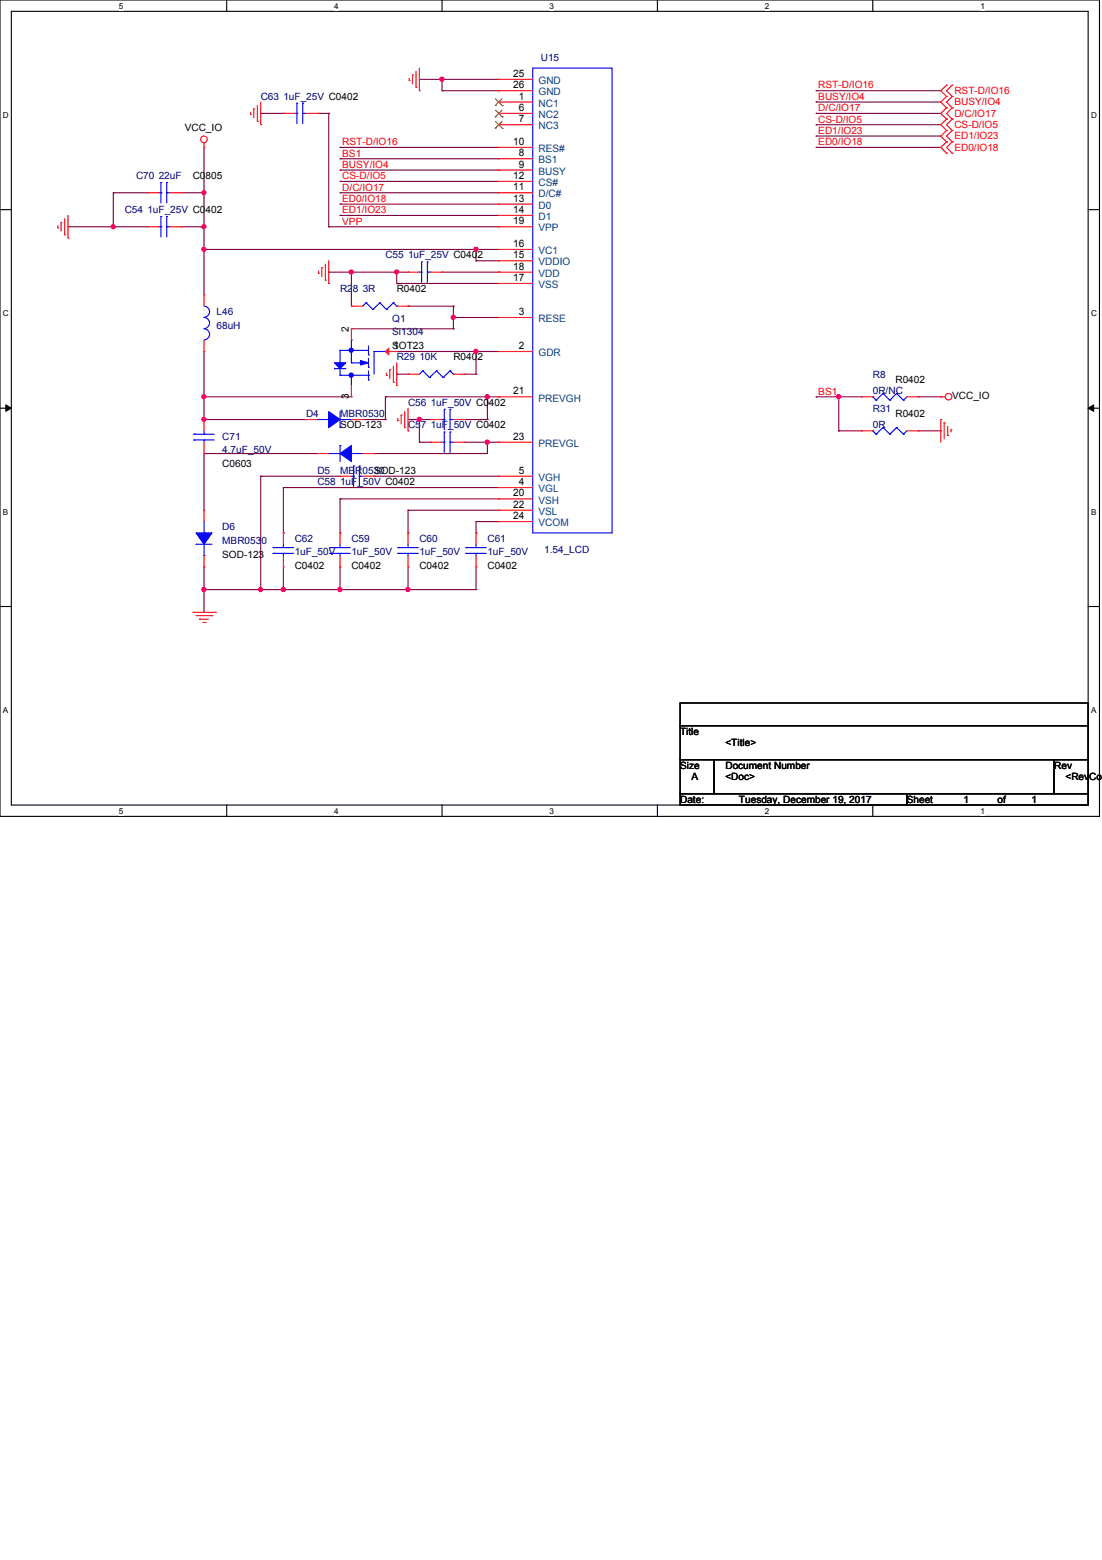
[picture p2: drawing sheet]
<svg xmlns="http://www.w3.org/2000/svg" width="210mm" height="297mm" viewBox="0 0 210 297" stroke-linecap="round" stroke-linejoin="round" font-family="sans-serif">
<path d="M0 0h209.4v155.4h-209.4zM2.2 2.2h205.1v151.1h-205.1z" fill="none" stroke="#000" stroke-width=".21"/>
<g fill="#fff">
<path d="M22.6 .3h.9v1.7h-.9z"/>
<path d="M22.6 153.5h.9v1.8h-.9z"/>
</g>
<path d="M43.2 0v2.2M43.2 153.3v2.1" fill="none" stroke="#000" stroke-width=".21"/>
<g fill="#fff">
<path d="M63.7 .3h.8v1.7h-.8z"/>
<path d="M63.7 153.5h.8v1.8h-.8z"/>
</g>
<path d="M84.2 0v2.2M84.2 153.3v2.1" fill="none" stroke="#000" stroke-width=".21"/>
<g fill="#fff">
<path d="M104.7 .3h.8v1.7h-.8z"/>
<path d="M104.7 153.5h.8v1.8h-.8z"/>
</g>
<path d="M125.2 0v2.2M125.2 153.3v2.1" fill="none" stroke="#000" stroke-width=".21"/>
<g fill="#fff">
<path d="M145.7 .3h.9v1.7h-.9z"/>
<path d="M145.7 153.5h.9v1.8h-.9z"/>
</g>
<path d="M166.2 0v2.2M166.2 153.3v2.1" fill="none" stroke="#000" stroke-width=".21"/>
<g fill="#fff">
<path d="M186.7 .3h.9v1.7h-.9z"/>
<path d="M186.7 153.5h.9v1.8h-.9z"/>
<path d="M.6 21h1.1v1.8h-1.1z"/>
<path d="M207.8 21h1.1v1.8h-1.1z"/>
<path d="M.6 58.8h1.1v1.7h-1.1z"/>
<path d="M207.8 58.8h1.1v1.7h-1.1z"/>
</g>
<path d="M0 39.9h2.2M207.3 39.9h2.1" fill="none" stroke="#000" stroke-width=".21"/>
<g fill="#fff">
<path d="M.6 96.6h1v1.7h-1z"/>
<path d="M207.8 96.6h1v1.7h-1z"/>
</g>
<path d="M0 77.7h2.2M207.3 77.7h2.1" fill="none" stroke="#000" stroke-width=".21"/>
<path d="M1.1 77.1l1.1 .6-1.1 .6zM207.3 77.7l1-.6v1.2z" fill="#000"/>
<path d="M1.1 77.1l1.1 .6-1.1 .6zM207.3 77.7l1-.6v1.2z" fill="none" stroke="#000" stroke-width=".19"/>
<g fill="#fff">
<path d="M.6 134.4h.9v1.7h-.9z"/>
<path d="M207.8 134.4h1v1.7h-1z"/>
</g>
<path d="M0 115.5h2.2M207.3 115.5h2.1" fill="none" stroke="#000" stroke-width=".21"/>
<g fill="none" stroke="#800040" stroke-width=".21">
<path d="M155.4 19.4h.1M155.4 17.3h.1M155.4 19.4h23.8M155.4 17.3h23.8M155.4 28.1h.1M155.4 25.9h.1M155.4 23.7h.1M155.4 21.6h.1M155.4 28.1h23.8M155.4 25.9h23.8M155.4 23.7h23.8M155.4 21.6h23.8"/>
<path d="M38.9 47.5h.1M38.9 47.5h51.8"/>
</g>
<circle cx="90.7" cy="47.5" r=".4" fill="#f0f"/>
<circle cx="90.7" cy="47.5" r=".4" fill="none" stroke="#f0f" stroke-width=".21"/>
<circle cx="38.8" cy="47.5" r=".4" fill="#f0f"/>
<circle cx="38.8" cy="47.5" r=".4" fill="none" stroke="#f0f" stroke-width=".21"/>
<path d="M75.6 51.8h.1M75.6 51.8h2.1M75.6 51.8v2.2M90.7 49.7h.1M90.7 47.5h.1M90.7 49.7h4.3M90.7 47.5v2.2" fill="none" stroke="#800040" stroke-width=".21"/>
<circle cx="75.5" cy="51.8" r=".4" fill="#f0f"/>
<circle cx="75.5" cy="51.8" r=".4" fill="none" stroke="#f0f" stroke-width=".21"/>
<path d="M66.9 51.8h.1M66.9 51.8h8.7" fill="none" stroke="#800040" stroke-width=".21"/>
<circle cx="66.9" cy="51.8" r=".4" fill="#f0f"/>
<circle cx="66.9" cy="51.8" r=".4" fill="none" stroke="#f0f" stroke-width=".21"/>
<path d="M86.4 58.3h.1M86.4 58.3v2.2M86.4 60.5h.1M86.4 60.5h8.6" fill="none" stroke="#800040" stroke-width=".21"/>
<circle cx="86.3" cy="60.4" r=".4" fill="#f0f"/>
<circle cx="86.3" cy="60.4" r=".4" fill="none" stroke="#f0f" stroke-width=".21"/>
<path d="M77.7 58.3h.1M77.7 58.3h8.7M75.6 66.9h15.1M90.7 66.9h.1" fill="none" stroke="#800040" stroke-width=".21"/>
<circle cx="90.7" cy="66.9" r=".4" fill="#f0f"/>
<circle cx="90.7" cy="66.9" r=".4" fill="none" stroke="#f0f" stroke-width=".21"/>
<g fill="none" stroke="#800040" stroke-width=".21">
<path d="M38.9 75.6h.1M38.9 79.9h.1M38.9 75.6h28M38.9 79.9h19.4M38.9 75.6v4.3M69.1 79.9h4.3M73.4 79.9h.1M73.4 75.6h.1M73.4 75.6h19.4M73.4 75.6v4.3M75.6 71.2h.1M75.6 71.2h2.1"/>
<path d="M88.5 71.2h2.2M90.7 71.2h.1M90.7 66.9h.1M90.7 66.9v4.3M90.7 66.9h4.3M92.8 75.6h.1M95 66.9h.1"/>
</g>
<circle cx="38.8" cy="79.9" r=".4" fill="#f0f"/>
<circle cx="38.8" cy="79.9" r=".4" fill="none" stroke="#f0f" stroke-width=".21"/>
<circle cx="38.8" cy="75.5" r=".4" fill="#f0f"/>
<circle cx="38.8" cy="75.5" r=".4" fill="none" stroke="#f0f" stroke-width=".21"/>
<path d="M88.5 84.2h4.3M92.8 84.2h.1" fill="none" stroke="#800040" stroke-width=".21"/>
<circle cx="92.8" cy="84.2" r=".4" fill="#f0f"/>
<circle cx="92.8" cy="84.2" r=".4" fill="none" stroke="#f0f" stroke-width=".21"/>
<path d="M88.5 79.9h4.3M92.8 79.9h.1M92.8 75.6h.1M92.8 75.6v4.3" fill="none" stroke="#800040" stroke-width=".21"/>
<circle cx="92.8" cy="75.5" r=".4" fill="#f0f"/>
<circle cx="92.8" cy="75.5" r=".4" fill="none" stroke="#f0f" stroke-width=".21"/>
<path d="M77.7 79.9h2.2M79.9 79.9h.1M92.8 75.6h2.2M95 75.6h.1" fill="none" stroke="#800040" stroke-width=".21"/>
<circle cx="79.9" cy="79.9" r=".4" fill="#f0f"/>
<circle cx="79.9" cy="79.9" r=".4" fill="none" stroke="#f0f" stroke-width=".21"/>
<g fill="none" stroke="#800040" stroke-width=".21">
<path d="M79.9 79.9h.1M79.9 79.9v4.3M79.9 79.9h2.1M82 79.9h.1M38.9 86.4h.1M38.9 86.4h21.6M38.9 86.4v10.8M49.7 90.7h.1M49.7 90.7h15.1M49.7 90.7v21.6M54 92.8h.1M54 92.8h41"/>
<path d="M54 92.8v8.7M64.8 95v6.5M71.2 90.7h.1M71.2 90.7h23.8M77.7 97.2v4.3M79.9 84.2h.1M79.9 84.2h2.1M90.7 99.3v2.2M49.7 112.3h.1M54 101.5h.1M64.8 101.5h.1M77.7 101.5h.1"/>
<path d="M90.7 101.5h.1"/>
</g>
<circle cx="49.6" cy="112.2" r=".4" fill="#f0f"/>
<circle cx="49.6" cy="112.2" r=".4" fill="none" stroke="#f0f" stroke-width=".21"/>
<path d="M49.7 112.3h.1M49.7 112.3h15.1M54 112.3h.1M54 107.9v4.4M64.8 112.3h.1M64.8 107.9v4.4" fill="none" stroke="#800040" stroke-width=".21"/>
<circle cx="64.7" cy="112.2" r=".4" fill="#f0f"/>
<circle cx="64.7" cy="112.2" r=".4" fill="none" stroke="#f0f" stroke-width=".21"/>
<circle cx="54" cy="112.2" r=".4" fill="#f0f"/>
<circle cx="54" cy="112.2" r=".4" fill="none" stroke="#f0f" stroke-width=".21"/>
<path d="M64.8 112.3h.1M64.8 112.3h25.9M77.7 112.3h.1M77.7 107.9v4.4M90.7 112.3h.1M90.7 107.9v4.4" fill="none" stroke="#800040" stroke-width=".21"/>
<circle cx="77.7" cy="112.2" r=".4" fill="#f0f"/>
<circle cx="77.7" cy="112.2" r=".4" fill="none" stroke="#f0f" stroke-width=".21"/>
<path d="M38.9 112.3h.1M38.9 107.9v4.4M38.9 112.3h10.8M49.7 112.3h.1" fill="none" stroke="#800040" stroke-width=".21"/>
<circle cx="38.8" cy="112.2" r=".4" fill="#f0f"/>
<circle cx="38.8" cy="112.2" r=".4" fill="none" stroke="#f0f" stroke-width=".21"/>
<g fill="none" stroke="#800040" stroke-width=".21">
<path d="M49.7 21.6h4.3M54 21.6h.1M60.5 21.6h2.1M62.6 21.6h.1M62.6 21.6v21.6M62.6 43.2h.1M159.8 75.6h.1M159.8 75.6h4.3M159.8 75.6v6.4M174.9 75.6h4.3M179.2 75.6h.1M159.8 82h.1"/>
<path d="M159.8 82h4.3M38.9 112.3h.1M38.9 112.3v4.3"/>
</g>
<circle cx="159.7" cy="75.5" r=".4" fill="#f0f"/>
<circle cx="159.7" cy="75.5" r=".4" fill="none" stroke="#f0f" stroke-width=".21"/>
<g fill="none" stroke="#800040" stroke-width=".21">
<path d="M79.9 15.1h4.3M84.2 15.1h.1M64.8 38.9h.1M64.8 36.7h.1M64.8 34.5h.1M64.8 32.4h.1M64.8 30.2h.1M64.8 28.1h.1M64.8 38.9h30.2M64.8 36.7h30.2M64.8 34.5h30.2M64.8 32.4h30.2"/>
<path d="M64.8 30.2h30.2M64.8 28.1h30.2M62.6 43.2h32.4M64.8 41h.1M64.8 41h30.2M75.6 54h.1M75.6 54h19.4M84.2 51.8h10.8M90.7 47.5h.1M90.7 47.5h4.3M95 51.8h.1M95 43.2h.1"/>
<path d="M155.4 75.6h.1M155.4 75.6h4.4M64.8 95h.1M64.8 95h30.2M77.7 97.2h.1M77.7 97.2h17.3M90.7 99.3h4.3M95 99.3h.1M174.9 82h4.3M179.2 82h.1"/>
</g>
<circle cx="84.2" cy="15.1" r=".4" fill="#f0f"/>
<circle cx="84.2" cy="15.1" r=".4" fill="none" stroke="#f0f" stroke-width=".21"/>
<path d="M84.2 17.3h.1M84.2 17.3h10.8M95 17.3h.1M95 15.1h.1M95 15.1h-10.8v2.2M38.9 43.2h.1M38.9 43.2v4.3" fill="none" stroke="#800040" stroke-width=".21"/>
<circle cx="38.8" cy="43.2" r=".4" fill="#f0f"/>
<circle cx="38.8" cy="43.2" r=".4" fill="none" stroke="#f0f" stroke-width=".21"/>
<path d="M34.5 36.7h4.4M38.9 36.7h.1M38.9 36.7v6.5M34.5 43.2h4.4M38.9 43.2h.1" fill="none" stroke="#800040" stroke-width=".21"/>
<circle cx="38.8" cy="36.7" r=".4" fill="#f0f"/>
<circle cx="38.8" cy="36.7" r=".4" fill="none" stroke="#f0f" stroke-width=".21"/>
<path d="M21.6 36.7h.1M21.6 36.7h6.5M21.6 36.7v6.5M13 43.2h.1M13 43.2h15.1M21.6 43.2h.1" fill="none" stroke="#800040" stroke-width=".21"/>
<circle cx="21.6" cy="43.2" r=".4" fill="#f0f"/>
<circle cx="21.6" cy="43.2" r=".4" fill="none" stroke="#f0f" stroke-width=".21"/>
<g fill="none" stroke="#800040" stroke-width=".21">
<path d="M38.9 36.7h.1M38.9 28.1v8.6M38.9 47.5h.1M38.9 47.5v8.6M62.6 51.8h.1M62.6 51.8h4.3M66.9 51.8h.1M66.9 51.8v6.5M38.9 75.6h.1M38.9 66.9v8.7M66.9 62.6h19.5M86.4 62.6h.1"/>
<path d="M86.4 60.5h.1M86.4 60.5v2.1M71.2 86.4h.1M92.8 84.2h.1M92.8 84.2v2.2h-21.6M92.8 84.2h2.2M95 84.2h.1"/>
</g>
<g fill="none" stroke="#f00" stroke-width=".21">
<path d="M49.7 19.4v4.3M77.9 15.3h.1M77.9 14.9v.4M78.6 14.3h.1M78.6 14.3v1.7M79.2 16.6h.1M79.2 13.6v3M79.9 17.3h.1M79.9 13v4.3M95 19.4h.1M95 15.1h.1M95 17.3h.1"/>
<path d="M95 19.4h6.5M95 15.1h6.5M95 17.3h6.5M180.3 16.2h.1M180.3 18.4h.1M180.3 16.2l-1.1 1.1 1.1 1.1M180.3 18.4l-1.1 1 1.1 1.1M181.4 18.4h.1M181.4 16.2h.1M181.4 16.2l-1.1 1.1 1.1 1.1M181.4 18.4l-1.1 1 1.1 1.1M38.9 28.1h.1"/>
<path d="M38.9 27.2v.9M47.7 21.8h.1M47.7 21.4v.4M48.3 20.7h.1M48.3 20.7v1.7M49 23.1h.1M49 20.1v3M49.7 23.7h.1M95 21.6h.1M95 23.7h.1M95 28.1h.1M95 30.2h.1"/>
<path d="M95 32.4h.1M95 34.5h.1M95 36.7h.1M95 38.9h.1M95 21.6h6.5M95 23.7h6.5M95 28.1h6.5M95 30.2h6.5M95 32.4h6.5M95 34.5h6.5M95 36.7h6.5M95 38.9h6.5"/>
<path d="M180.3 20.5h.1M180.3 22.7h.1M180.3 24.8h.1M180.3 27h.1M180.3 29.2h.1M180.3 20.5l-1.1 1.1 1.1 1.1M180.3 22.7l-1.1 1 1.1 1.1M180.3 24.8l-1.1 1.1 1.1 1.1M180.3 27l-1.1 1.1 1.1 1.1M181.4 20.5h.1M181.4 22.7h.1M181.4 24.8h.1"/>
<path d="M181.4 27h.1M181.4 29.2h.1M181.4 20.5l-1.1 1.1 1.1 1.1M181.4 22.7l-1.1 1 1.1 1.1M181.4 24.8l-1.1 1.1 1.1 1.1M181.4 27l-1.1 1.1 1.1 1.1M11 43.4h.1M11 43v.4M11.6 42.3h.1M11.6 42.3v1.7M12.3 44.7h.1M12.3 41.7v3"/>
<path d="M13 45.3h.1M13 41v4.3M60.7 52h.1M60.7 51.6v.4M61.3 51h.1M61.3 51v1.7M62 53.3h.1M62 50.3v3M62.6 54h.1M62.6 49.7v4.3M95 41h.1M95 43.2h.1"/>
<path d="M95 47.5h.1M95 49.7h.1M95 51.8h.1M95 54h.1M95 41h6.5M95 43.2h6.5M95 47.5h6.5M95 49.7h6.5M95 51.8h6.5M95 54h6.5M73.6 71.5h.1M73.6 71v.5"/>
<path d="M74.3 70.4h.1M74.3 70.4v1.7M74.9 72.8h.1M74.9 69.7v3.1M75.6 73.4h.1M75.6 69.1v4.3M75.8 79.7v.4M76.4 79h.1M76.4 79v1.7M77.1 78.4v3M77.7 77.7v4.3M95 60.5h.1"/>
<path d="M95 66.9h.1M95 75.6h.1M95 75.6h6.5M95 60.5h6.5M95 66.9h6.5M164.1 75.6h.1M164.1 75.6h2.1M172.7 75.6h2.2M174.9 75.6h.1M179.2 79.9h.1M179.2 75.6h.1M179.2 79.9v4.3"/>
<path d="M179.2 75.6h.8M75.8 80.1h.1M77.1 81.4h.1M77.7 82h.1M95 84.2h.1M95 90.7h.1M95 92.8h.1M95 95h.1M95 97.2h.1M95 99.3h.1M95 84.2h6.5M95 90.7h6.5"/>
<path d="M95 92.8h6.5M95 95h6.5M95 97.2h6.5M95 99.3h6.5M179.8 80.5h.1M179.8 80.5v3.1M180.5 82.9h.1M180.5 81.2v1.7M181.1 81.8h.1M181.1 81.8v.5M36.7 116.6h4.3M37.3 117.2h3.1"/>
<path d="M38 117.9h.1M38 117.9h1.7M38.7 118.5h.4M39.1 118.5h.1M40.4 117.2h.1M41 116.6h.1M90.7 107.9h.1M90.7 101.5h.1M90.7 101.5v2.1M90.7 105.8v2.1"/>
<circle cx="38.8" cy="26.5" r=".63"/>
<circle cx="180.7" cy="75.5" r=".63"/>
</g>
<path d="M129.5 133.9h77.8v4.3h-77.8zM129.5 138.2h77.8v6.5h-77.8zM129.5 144.7h6.5v6.4h-6.5zM129.5 151.1h43.2v2.2h-43.2zM136 144.7h64.8v6.4h-64.8zM172.7 151.1h34.6v2.2h-34.6zM200.8 144.7h6.5v6.4h-6.5z" fill="none" stroke="#000" stroke-width=".21"/>
<g fill="none" stroke="#00f" stroke-width=".21">
<path d="M101.5 13h15.1v88.5h-15.1zM166.2 75.6h.1M166.2 75.6l.7 .6M166.9 76.2h.1M168.2 74.9h.1M168.2 74.9l1.3 1.3M168.2 74.9l-1.3 1.3M169.5 76.2h.1M170.8 74.9h.1M170.8 74.9l1.3 1.3M170.8 74.9l-1.3 1.3M172.1 76.2h.1"/>
<path d="M172.7 75.6l-.6 .6M62.6 86.4h.1M62.6 86.4h2.2M64.8 84.8h.1M64.8 84.8v3.1M66.9 86.4h.1M66.9 86.4h2.2M88.7 104.3h.1M88.7 105.4h.1M88.7 104.3h3.9M88.7 105.4h3.9M90.7 105.4h.1"/>
<path d="M90.7 104.3h.1M90.7 103.6v.7M90.7 105.4v.4"/>
</g>
<path d="M94.4 18.8l1.3 1.3M95.6 18.8l-1.3 1.3M94.3 20.1h.1M94.3 22.3h.1M94.3 24.4h.1M94.4 21l1.3 1.3M94.4 23.1l1.3 1.3M95.6 21l-1.3 1.3M95.6 23.1l-1.3 1.3M95.7 20.1h.1M95.7 22.3h.1M95.7 24.4h.1" fill="none" stroke="#804000" stroke-width=".19"/>
<path d="M64.8 86.4l2.1-1.6v3.1z" fill-rule="evenodd" fill="#00f"/>
<path d="M38.9 99.3v2.2M64.8 86.4l2.1-1.6v3.1zM37.3 103.6h.1M37.3 103.6h3.1M38.9 101.5h.1M38.9 105.8h.1M38.9 103.6v2.2" fill="none" stroke="#00f" stroke-width=".21"/>
<path d="M60.5 86.4h.1M60.5 86.4h2.1M69.1 86.4h2.1M71.2 86.4h.1" fill="none" stroke="#f00" stroke-width=".21"/>
<path d="M37.3 101.5h3.1l-1.5 2.1z" fill-rule="evenodd" fill="#00f"/>
<g fill="none" stroke="#00f" stroke-width=".21">
<path d="M38.9 58.3a1.06 1.06 0 0 1 1 1.1 1.06 1.06 0 0 1-1 1M69.7 57.7h.1M69.7 57.7l-.6 .6M69.7 57.7l1.3 1.2M71 58.9h.1M72.3 57.7h.1M72.3 57.7l-1.3 1.2M72.3 57.7l1.3 1.2M73.6 58.9h.1M74.9 57.7h.1M74.9 57.7l-1.3 1.2M74.9 57.7l.7 .6"/>
<path d="M75.6 58.3h.1M38.9 62.6a1.06 1.06 0 0 1 1 1.1 1.06 1.06 0 0 1-1 1M38.9 60.5a1.06 1.06 0 0 1 1 1 1.06 1.06 0 0 1-1 1.1M60.5 79.9h2.1M62.6 79.9h.1M64.8 78.4v3M64.8 79.9h2.1M66.9 79.9h.1M80.5 70.6h.1M80.5 70.6l-.6 .6M80.5 70.6l1.3 1.3M81.8 71.9h.1"/>
<path d="M83.1 70.6h.1M83.1 70.6l-1.3 1.3M83.1 70.6l1.3 1.3M84.2 79.9h.4M84.4 71.9h.1M84.6 79.9h.1M84.6 77.9h.1M84.6 77.9v3.9M85.7 77.9h.1M85.7 79.9h.1M85.7 70.6h.1M85.7 79.9h.7"/>
<path d="M85.7 77.9v3.9M85.7 70.6l-1.3 1.3M85.7 70.6l.7 .6M86.4 71.2h.1M36.9 82.7h.1M36.9 83.8h.1M36.9 82.7h3.9M36.9 83.8h3.9M38.9 83.8h.1M38.9 82.7h.1M38.9 82v.7M38.9 83.8v.4"/>
<path d="M64.8 81.4h.1M66.9 90.7h.5M67.4 90.7h.1M67.4 88.7h.1M67.4 88.7v3.9M68.5 88.7h.1M68.5 90.7h.1M68.5 90.7h.6M68.5 88.7v3.9M166.2 82h.1M166.2 82l.7 .7M166.9 82.7h.1"/>
<path d="M168.2 81.4h.1M168.2 81.4l1.3 1.3M168.2 81.4l-1.3 1.3M169.5 82.7h.1M170.8 81.4h.1M170.8 81.4l1.3 1.3M170.8 81.4l-1.3 1.3M172.1 82.7h.1M172.7 82l-.6 .7M37.3 101.5h3.1l-1.5 2.1zM52 104.3h.1M52 105.4h.1"/>
<path d="M52 104.3h3.9M52 105.4h3.9M54 105.4h.1M54 104.3h.1M54 103.6v.7M54 105.4v.4M62.8 104.3h.1M62.8 105.4h.1M62.8 104.3h3.9M62.8 105.4h3.9M64.8 105.4h.1M64.8 104.3h.1"/>
<path d="M64.8 103.6v.7M64.8 105.4v.4"/>
</g>
<g fill="none" stroke="#f00" stroke-width=".21">
<path d="M38.9 56.1h.1M38.9 56.1v2.2M66.9 58.3h.1M66.9 58.3h2.2M75.6 58.3h2.1M77.7 58.3h.1M38.9 66.9h.1M38.9 79.9h.1M38.9 64.8v2.1M38.9 79.9v2.1M77.7 71.2h.1M77.7 71.2h2.2"/>
<path d="M82 79.9h.1M82 79.9h2.2M86.4 79.9h2.1M86.4 71.2h2.1M88.5 79.9h.1M88.5 71.2h.1M38.9 97.2h.1M38.9 86.4h.1M38.9 84.2v2.2M38.9 97.2v2.1M64.8 90.7h.1M64.8 90.7h2.1"/>
<path d="M69.1 90.7h2.1M71.2 90.7h.1M164.1 82h.1M164.1 82h2.1M172.7 82h2.2M174.9 82h.1M38.9 107.9h.1M38.9 105.8v2.1M54 107.9h.1M54 101.5h.1M54 101.5v2.1M54 105.8v2.1"/>
<path d="M64.8 107.9h.1M64.8 101.5h.1M64.8 101.5v2.1M64.8 105.8v2.1"/>
</g>
<path d="M62.6 78.4l2.2 1.5-2.2 1.5z" fill-rule="evenodd" fill="#00f"/>
<path d="M30.2 36.7h.4M30.6 36.7h.1M30.6 34.8h.1M30.6 34.8v3.9M31.7 34.8h.1M31.7 36.7h.1M31.7 36.7h.7M31.7 34.8v3.9M62.6 78.4l2.2 1.5-2.2 1.5z" fill="none" stroke="#00f" stroke-width=".21"/>
<path d="M28.1 36.7h.1M28.1 36.7h2.1M32.4 36.7h2.1M34.5 36.7h.1M58.3 79.9h.1M58.3 79.9h2.2M66.9 79.9h2.2M69.1 79.9h.1" fill="none" stroke="#f00" stroke-width=".21"/>
<path d="M63.7 69.1h2.2l-1.1 1.1z" fill="#00f"/>
<g fill="none" stroke="#00f" stroke-width=".21">
<path d="M63.7 69.1h2.2l-1.1 1.1zM63.7 70.2h.1M63.7 70.2h2.2M64.8 66.7h.1M64.8 69.1h.1M64.8 71.5h.1M64.8 66.7h5.4M64.8 66.7v2.4M64.8 70.2v1.3M64.8 71.5h5.4M66.9 71.5h.1M66.9 69.1h.1"/>
<path d="M66.9 64.8h.1M66.9 64.8v4.3M66.9 71.5v1.9M66.9 69.1h2.2M70.2 67.6h.1M70.2 69.9h.1M70.2 72.3h.1M70.2 71.5h.1M70.2 65.9v1.7M70.2 68.2v1.7M70.2 70.6v1.7M71.2 66.9h.1"/>
<path d="M71.2 66.9v4.3M71.2 66.9h2.2M73.4 66.9h.1"/>
</g>
<path d="M68.7 68.7l1.5 .4-1.5 .4z" fill="#00f"/>
<path d="M68.7 68.7l1.5 .4-1.5 .4z" fill="none" stroke="#00f" stroke-width=".21"/>
<circle cx="66.9" cy="71.4" r=".4" fill="#00f"/>
<circle cx="66.9" cy="71.4" r=".4" fill="none" stroke="#00f" stroke-width=".21"/>
<circle cx="66.9" cy="66.7" r=".4" fill="#00f"/>
<circle cx="66.9" cy="66.7" r=".4" fill="none" stroke="#00f" stroke-width=".21"/>
<path d="M66.9 75.6h.1M66.9 73.4v2.2" fill="none" stroke="#f00" stroke-width=".21"/>
<path d="M73.4 66.9l.6-.6v1.3z" fill="#f00"/>
<g fill="none" stroke="#f00" stroke-width=".21">
<path d="M54 21.6h.1M54 21.6h2.1M58.3 21.6h2.2M60.5 21.6h.1M28.1 43.2h.1M28.1 43.2h2.1M32.4 43.2h2.1M34.5 43.2h.1M77.7 51.8h.1M77.7 51.8h2.2M82 51.8h2.2M84.2 51.8h.1"/>
<path d="M66.9 62.6h.1M66.9 62.6v2.2M73.4 66.9l.6-.6v1.3zM73.4 66.9h2.2M75.6 66.9h.1M82 84.2h.1M82 84.2h2.2M86.4 84.2h2.1M88.5 84.2h.1M77.7 107.9h.1M77.7 101.5h.1M77.7 101.5v2.1"/>
<path d="M77.7 105.8v2.1"/>
</g>
<g fill="none" stroke="#00f" stroke-width=".21">
<path d="M56.6 19.6h.1M56.6 19.6v3.9M57.7 19.6h.1M57.7 19.6v3.9M56.1 21.6h.5M56.6 21.6h.1M57.7 21.6h.1M57.7 21.6h.6M30.2 43.2h.4M30.6 43.2h.1M30.6 41.2h.1M30.6 41.2v3.9"/>
<path d="M31.7 41.2h.1M31.7 43.2h.1M31.7 43.2h.7M31.7 41.2v3.9M79.9 51.8h.4M80.3 51.8h.1M80.3 49.9h.1M80.3 49.9v3.9M81.4 49.9h.1M81.4 51.8h.1M81.4 51.8h.6M81.4 49.9v3.9"/>
<path d="M84.2 84.2h.4M84.6 84.2h.1M84.6 82.3h.1M84.6 82.3v3.8M85.7 82.3h.1M85.7 84.2h.1M85.7 84.2h.7M85.7 82.3v3.8M75.8 104.3h.1M75.8 105.4h.1M75.8 104.3h3.9M75.8 105.4h3.9"/>
<path d="M77.7 105.4h.1M77.7 104.3h.1M77.7 103.6v.7M77.7 105.4v.4"/>
</g>
<circle cx="90.7" cy="47.5" r=".4" fill="#f0f"/>
<circle cx="90.7" cy="47.5" r=".4" fill="none" stroke="#f0f" stroke-width=".21"/>
<circle cx="38.8" cy="47.5" r=".4" fill="#f0f"/>
<circle cx="38.8" cy="47.5" r=".4" fill="none" stroke="#f0f" stroke-width=".21"/>
<circle cx="75.5" cy="51.8" r=".4" fill="#f0f"/>
<circle cx="75.5" cy="51.8" r=".4" fill="none" stroke="#f0f" stroke-width=".21"/>
<circle cx="66.9" cy="51.8" r=".4" fill="#f0f"/>
<circle cx="66.9" cy="51.8" r=".4" fill="none" stroke="#f0f" stroke-width=".21"/>
<circle cx="86.3" cy="60.4" r=".4" fill="#f0f"/>
<circle cx="86.3" cy="60.4" r=".4" fill="none" stroke="#f0f" stroke-width=".21"/>
<circle cx="90.7" cy="66.9" r=".4" fill="#f0f"/>
<circle cx="90.7" cy="66.9" r=".4" fill="none" stroke="#f0f" stroke-width=".21"/>
<circle cx="38.8" cy="79.9" r=".4" fill="#f0f"/>
<circle cx="38.8" cy="79.9" r=".4" fill="none" stroke="#f0f" stroke-width=".21"/>
<circle cx="38.8" cy="75.5" r=".4" fill="#f0f"/>
<circle cx="38.8" cy="75.5" r=".4" fill="none" stroke="#f0f" stroke-width=".21"/>
<circle cx="92.8" cy="84.2" r=".4" fill="#f0f"/>
<circle cx="92.8" cy="84.2" r=".4" fill="none" stroke="#f0f" stroke-width=".21"/>
<circle cx="92.8" cy="75.5" r=".4" fill="#f0f"/>
<circle cx="92.8" cy="75.5" r=".4" fill="none" stroke="#f0f" stroke-width=".21"/>
<circle cx="79.9" cy="79.9" r=".4" fill="#f0f"/>
<circle cx="79.9" cy="79.9" r=".4" fill="none" stroke="#f0f" stroke-width=".21"/>
<circle cx="49.6" cy="112.2" r=".4" fill="#f0f"/>
<circle cx="49.6" cy="112.2" r=".4" fill="none" stroke="#f0f" stroke-width=".21"/>
<circle cx="64.7" cy="112.2" r=".4" fill="#f0f"/>
<circle cx="64.7" cy="112.2" r=".4" fill="none" stroke="#f0f" stroke-width=".21"/>
<circle cx="54" cy="112.2" r=".4" fill="#f0f"/>
<circle cx="54" cy="112.2" r=".4" fill="none" stroke="#f0f" stroke-width=".21"/>
<circle cx="77.7" cy="112.2" r=".4" fill="#f0f"/>
<circle cx="77.7" cy="112.2" r=".4" fill="none" stroke="#f0f" stroke-width=".21"/>
<circle cx="38.8" cy="112.2" r=".4" fill="#f0f"/>
<circle cx="38.8" cy="112.2" r=".4" fill="none" stroke="#f0f" stroke-width=".21"/>
<circle cx="159.7" cy="75.5" r=".4" fill="#f0f"/>
<circle cx="159.7" cy="75.5" r=".4" fill="none" stroke="#f0f" stroke-width=".21"/>
<circle cx="84.2" cy="15.1" r=".4" fill="#f0f"/>
<circle cx="84.2" cy="15.1" r=".4" fill="none" stroke="#f0f" stroke-width=".21"/>
<circle cx="38.8" cy="43.2" r=".4" fill="#f0f"/>
<circle cx="38.8" cy="43.2" r=".4" fill="none" stroke="#f0f" stroke-width=".21"/>
<circle cx="38.8" cy="36.7" r=".4" fill="#f0f"/>
<circle cx="38.8" cy="36.7" r=".4" fill="none" stroke="#f0f" stroke-width=".21"/>
<circle cx="21.6" cy="43.2" r=".4" fill="#f0f"/>
<circle cx="21.6" cy="43.2" r=".4" fill="none" stroke="#f0f" stroke-width=".21"/>
<g font-size="1.9" fill="#000080">
<text x="103" y="11.6">U15</text>
<text x="49.7" y="19">C63 1uF_25V C0402</text>
<text x="25.9" y="34.1">C70 22uF</text>
<text x="23.7" y="40.6">C54 1uF_25V C0402</text>
<text x="73.4" y="49.2">C55 1uF_25V C0402</text>
<text x="41.2" y="60">L46</text>
<text x="64.8" y="55.7">R28 3R</text>
<text x="41.2" y="62.6">68uH</text>
<text x="74.7" y="61.3">Q1</text>
<text x="74.7" y="63.9">Si1304</text>
<text x="75.6" y="68.6">R29 10K</text>
<text x="166.2" y="71.9">R8</text>
<text x="77.7" y="77.3">C56 1uF_50V C0402</text>
<text x="166.2" y="75.1">0R/NC</text>
<text x="42.3" y="83.7">C71</text>
<text x="58.3" y="79.4">D4</text>
<text x="64.8" y="79.4">MBR0530</text>
<text x="77.7" y="81.6">C57 1uF_50V C0402</text>
<text x="166.2" y="78.4">R31</text>
<text x="166.2" y="81.6">0R</text>
<text x="42.3" y="86.3">4.7uF_50V</text>
<text x="60.5" y="90.2">D5</text>
<text x="60.5" y="92.4">C58 1uF_50V C0402</text>
<text x="64.8" y="90.2">MBR0530</text>
<text x="42.3" y="101">D6</text>
<text x="42.3" y="103.6">MBR0530</text>
<text x="56.1" y="103.2">C62</text>
<text x="56.1" y="105.7">1uF_50V</text>
<text x="66.9" y="103.2">C59</text>
<text x="66.9" y="105.7">1uF_50V</text>
<text x="79.9" y="103.2">C60</text>
<text x="79.9" y="105.7">1uF_50V</text>
<text x="92.8" y="103.2">C61</text>
<text x="92.8" y="105.7">1uF_50V</text>
<text x="103.6" y="105.3">1.54_LCD</text>
</g>
<g font-size="1.9">
<text x="97.7" y="14.6">25</text>
<text x="97.7" y="16.8">26</text>
<text x="98.8" y="19">1</text>
<text x="98.8" y="21.1">6</text>
<text x="98.8" y="23.3">7</text>
<text x="35.2" y="25">VCC_IO</text>
<text x="97.7" y="27.6">10</text>
<text x="98.8" y="29.8">8</text>
<text x="36.7" y="34.1">C0805</text>
<text x="97.7" y="34.1">12</text>
<text x="98.8" y="31.9">9</text>
<text x="97.7" y="36.2">11</text>
<text x="97.7" y="38.4">13</text>
<text x="97.7" y="40.6">14</text>
<text x="97.7" y="42.7">19</text>
<text x="97.7" y="47">16</text>
<text x="97.7" y="49.2">15</text>
<text x="97.7" y="51.4">18</text>
<text x="97.7" y="53.5">17</text>
<text x="75.6" y="55.7">R0402</text>
<text x="98.8" y="60">3</text>
<text x="66.5" y="63.2" transform="rotate(-90 66.5 63.2)">2</text>
<text x="74.7" y="66.5">SOT23</text>
<text x="74.9" y="66.5">1</text>
<text x="86.4" y="68.6">R0402</text>
<text x="98.8" y="66.5">2</text>
<text x="66.5" y="76" transform="rotate(-90 66.5 76)">3</text>
<text x="97.7" y="75.1">21</text>
<text x="170.6" y="72.9">R0402</text>
<text x="181.4" y="75.9">VCC_IO</text>
<text x="64.8" y="81.6">SOD-123</text>
<text x="97.7" y="83.7">23</text>
<text x="170.6" y="79.4">R0402</text>
<text x="42.3" y="88.9">C0603</text>
<text x="71.2" y="90.2">SOD-123</text>
<text x="97.7" y="94.5">20</text>
<text x="98.8" y="90.2">5</text>
<text x="98.8" y="92.4">4</text>
<text x="97.7" y="96.7">22</text>
<text x="97.7" y="98.8">24</text>
<text x="42.3" y="106.2">SOD-123</text>
<text x="56.1" y="108.3">C0402</text>
<text x="66.9" y="108.3">C0402</text>
<text x="79.9" y="108.3">C0402</text>
<text x="92.8" y="108.3">C0402</text>
<text x="129.5" y="139.9">Title</text>
<text x="138.2" y="142">&lt;Title&gt;</text>
<text x="129.5" y="146.3">Size</text>
<text x="131.7" y="148.5">A</text>
<text x="138.2" y="146.3">Document Number</text>
<text x="138.2" y="148.5">&lt;Doc&gt;</text>
<text x="200.8" y="146.3">Rev</text>
<text x="202.9" y="148.5">&lt;RevCod</text>
<text x="129.5" y="152.8">Date:</text>
<text x="140.8" y="152.8">Tuesday, December 19, 2017</text>
<text x="172.7" y="152.8">Sheet</text>
<text x="183.5" y="152.8">1</text>
<text x="190" y="152.8">of</text>
<text x="196.5" y="152.8">1</text>
</g>
<g font-size="1.9" fill="#004080">
<text x="102.6" y="16">GND</text>
<text x="102.6" y="20.3">NC1</text>
<text x="102.6" y="22.5">NC2</text>
<text x="102.6" y="18.2">GND</text>
<text x="102.6" y="24.6">NC3</text>
<text x="102.6" y="29">RES#</text>
<text x="102.6" y="31.1">BS1</text>
<text x="102.6" y="33.3">BUSY</text>
<text x="102.6" y="35.4">CS#</text>
<text x="102.6" y="37.6">D/C#</text>
<text x="102.6" y="39.8">D0</text>
<text x="102.6" y="41.9">D1</text>
<text x="102.6" y="44.1">VPP</text>
<text x="102.6" y="48.4">VC1</text>
<text x="102.6" y="50.5">VDDIO</text>
<text x="102.6" y="52.7">VDD</text>
<text x="102.6" y="54.9">VSS</text>
<text x="102.6" y="61.3">RESE</text>
<text x="102.6" y="67.8">GDR</text>
<text x="102.6" y="76.5">PREVGH</text>
<text x="102.6" y="85.1">PREVGL</text>
<text x="102.6" y="91.6">VGH</text>
<text x="102.6" y="93.7">VGL</text>
<text x="102.6" y="95.9">VSH</text>
<text x="102.6" y="98">VSL</text>
<text x="102.6" y="100.2">VCOM</text>
</g>
<g font-size="1.9" fill="#f00">
<text x="155.9" y="16.8">RST-D/IO16</text>
<text x="181.8" y="17.9">RST-D/IO16</text>
<text x="155.9" y="23.3">CS-D/IO5</text>
<text x="155.9" y="21.2">D/C/IO17</text>
<text x="155.9" y="19">BUSY/IO4</text>
<text x="181.8" y="20.1">BUSY/IO4</text>
<text x="181.8" y="22.2">D/C/IO17</text>
<text x="65.2" y="29.8">BS1</text>
<text x="65.2" y="27.6">RST-D/IO16</text>
<text x="155.9" y="27.6">ED0/IO18</text>
<text x="155.9" y="25.5">ED1/IO23</text>
<text x="181.8" y="24.4">CS-D/IO5</text>
<text x="181.8" y="26.5">ED1/IO23</text>
<text x="181.8" y="28.7">ED0/IO18</text>
<text x="65.2" y="34.1">CS-D/IO5</text>
<text x="65.2" y="32">BUSY/IO4</text>
<text x="65.2" y="40.6">ED1/IO23</text>
<text x="65.2" y="38.4">ED0/IO18</text>
<text x="65.2" y="36.3">D/C/IO17</text>
<text x="65.2" y="42.8">VPP</text>
<text x="155.9" y="75.1">BS1</text>
</g>
<g font-size="1.6">
<text x="22.6" y="1.7">5</text>
<text x="63.7" y="1.7">4</text>
<text x="104.7" y="1.7">3</text>
<text x="145.7" y="1.7">2</text>
<text x="186.7" y="1.7">1</text>
<text x=".6" y="22.4">D</text>
<text x="207.8" y="22.4">D</text>
<text x=".6" y="60.2">C</text>
<text x="207.8" y="60.2">C</text>
<text x=".6" y="98">B</text>
<text x="207.8" y="98">B</text>
<text x=".6" y="135.8">A</text>
<text x="207.8" y="135.8">A</text>
<text x="22.6" y="154.9">5</text>
<text x="63.7" y="154.9">4</text>
<text x="104.7" y="154.9">3</text>
<text x="145.7" y="154.9">2</text>
<text x="186.7" y="154.9">1</text>
</g>
</svg>
